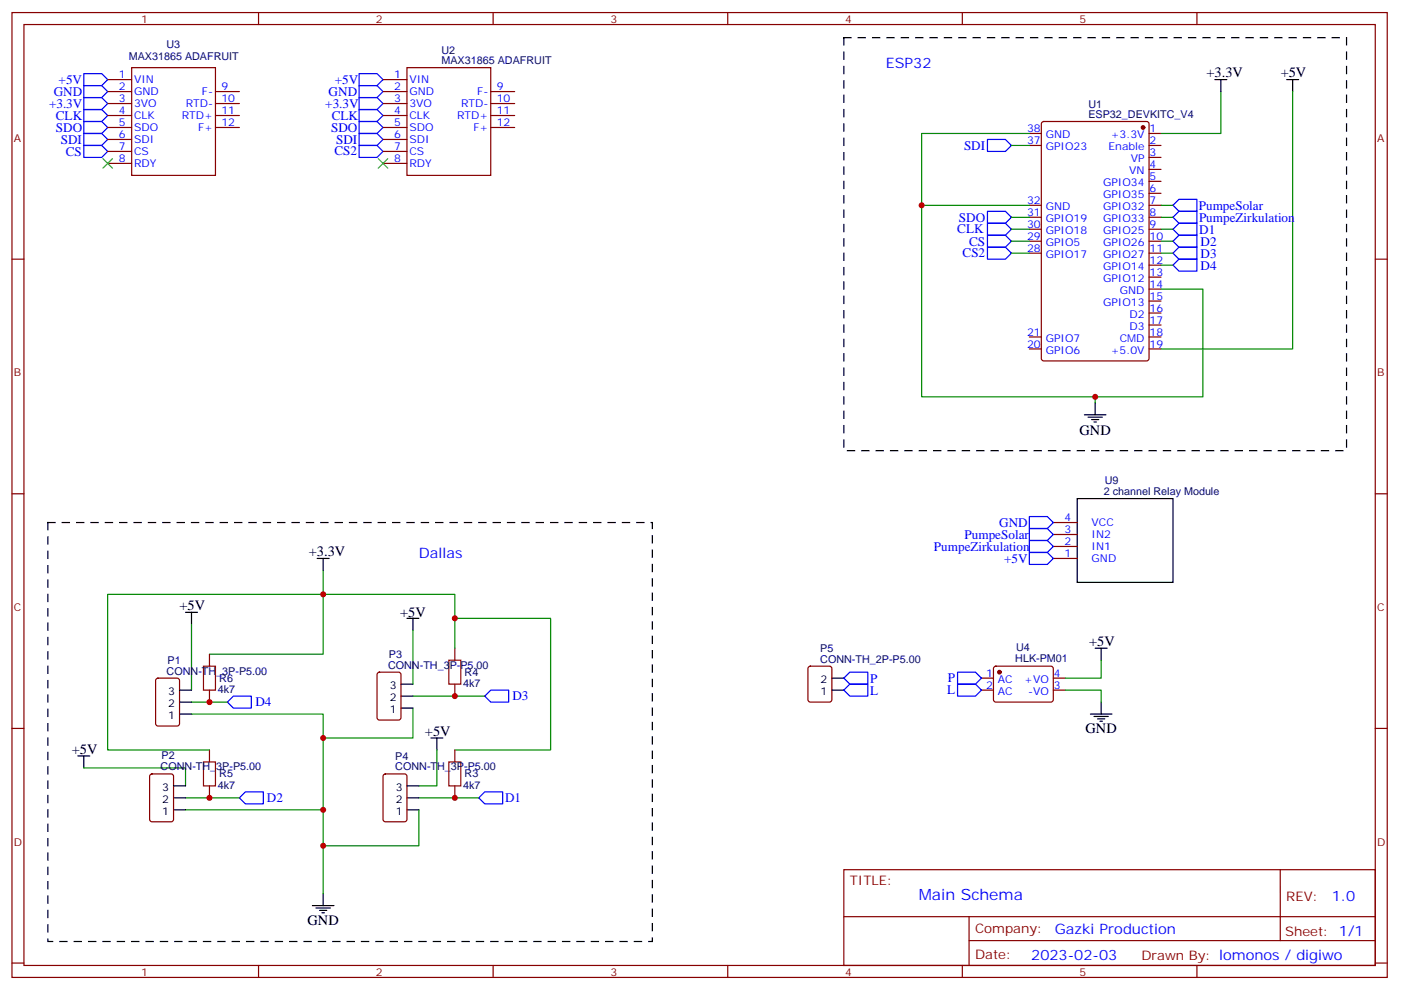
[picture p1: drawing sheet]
<svg xmlns="http://www.w3.org/2000/svg" width="413mm" height="292mm" viewBox="0 0 413 292" stroke-linecap="round" stroke-linejoin="round" font-family="sans-serif">
<g fill="none" stroke="#870000" stroke-width=".35">
<path d="M3.5 3.7h405.4v284.3h-405.4zM7.1 7.2h398.2v277.3h-398.2zM38.8 19.9h24.7v31.8h-24.7zM76.2 3.7v3.5M119.9 19.9h24.7v31.8h-24.7zM145.3 3.7v3.5M214.5 3.7v3.5M283.6 3.7v3.5M352.8 3.7v3.5M31.7 23.5h7.1M31.7 27h7.1M31.7 30.5h7.1"/>
<path d="M31.7 34h7.1M31.7 37.6h7.1M63.5 27h7.1M63.5 30.5h7.1M63.5 34h7.1M63.5 37.6h7.1M112.9 23.5h7M112.9 27h7M112.9 30.5h7M112.9 34h7M112.9 37.6h7M144.6 27h7.1"/>
<path d="M144.6 30.5h7.1M144.6 34h7.1M144.6 37.6h7.1M303.4 39.3h3.5M307.2 36l.4-.2h30.4l.6 .4 .1 69.5-.5 .6-30.6 .1-.6-.5-.1-69.4zM338.7 39.3h3.5M31.7 41.1h7.1M31.7 44.6h7.1M31.7 48.2h7.1M112.9 41.1h7M112.9 44.6h7M112.9 48.2h7"/>
<path d="M303.4 42.9h3.5M338.7 42.9h3.5M338.7 57h3.5M338.7 53.4h3.5M338.7 49.9h3.5M338.7 46.4h3.5M3.5 76.4h3.6M303.4 60.5h3.5M303.4 64h3.5M303.4 67.6h3.5M303.4 71.1h3.5M303.4 74.6h3.5"/>
<path d="M338.7 60.5h3.5M338.7 64h3.5M338.7 67.6h3.5M338.7 71.1h3.5M338.7 74.6h3.5M338.7 78.1h3.5M405.3 76.4h3.6M303.4 99.3h3.5M338.7 99.3h3.5M338.7 95.8h3.5M338.7 92.3h3.5M338.7 88.7h3.5"/>
<path d="M338.7 85.2h3.5M338.7 81.7h3.5M303.4 102.8h3.5M338.7 102.8h3.5M3.5 145.5h3.6M310.4 157.5h7.1M310.4 154h7.1M405.3 145.5h3.6M310.4 164.6h7.1M310.4 161h7.1M61.7 192.8v3.5M111.4 198.3l.4-.2h5.7l.6 .4 .1 13-.5 .6-5.9 .1-.6-.5-.1-12.9z"/>
<path d="M134.1 191v3.6M238.4 196.5l.4-.2h5.7l.6 .5 .1 9.4-.5 .6-5.9 .1-.6-.5-.1-9.4zM289.3 199.8h3.5M293 196.5l.5-.2 16.5 .1 .4 .6v9.5l-.7 .4-16.5-.1-.4-.6v-9.2zM310.4 199.8h3.6M3.5 214.7h3.6M46.1 200.1l.5-.3h5.6l.7 .5v13l-.4 .6-5.9 .1-.7-.5v-12.9zM61.7 203.4v3.5M134.1 201.6v3.5M289.3 203.4h3.5M310.4 203.4h3.6M405.3 214.7h3.6"/>
<path d="M44.3 228.3l.5-.2h5.6l.7 .4 .1 13-.5 .6-5.9 .1-.6-.5-.1-12.9zM61.7 221v3.5M61.7 231.6v3.5M113.1 228.3l.5-.2h5.6l.7 .4v13l-.4 .6-5.9 .1-.7-.5v-12.9zM134.1 221v3.5M134.1 231.6v3.5M248.7 256.3h156.6v28.2h-156.6zM377.3 256.3v20.9M248.7 270.1h156.5M285.6 277.2h119.6M285.6 270.1v14.2M3.5 283.8h3.6"/>
<path d="M76.2 284.5v3.5M145.3 284.5v3.5M214.5 284.5v3.5M283.6 284.5v3.5M352.8 284.5v3.5M405.3 283.8h3.6"/>
</g>
<g fill="#870000" stroke="#870000" stroke-width=".35">
<circle cx="336.9" cy="37.6" r=".53"/>
<circle cx="294.6" cy="198.1" r=".53"/>
</g>
<g fill="none" stroke="#00f" stroke-width=".35">
<path d="M24.7 32.3h5.3l1.7 1.7-1.7 1.8h-5.3zM24.7 35.8h5.3l1.7 1.8-1.7 1.7h-5.3zM24.7 39.3h5.3l1.7 1.8-1.7 1.8h-5.3zM24.7 21.7h5.3l1.7 1.8-1.7 1.7h-5.3zM24.7 28.8h5.3l1.7 1.7-1.7 1.8h-5.3zM24.7 25.2h5.3l1.7 1.8-1.7 1.8h-5.3zM105.8 39.3h5.3l1.8 1.8-1.8 1.8h-5.3zM105.8 35.8h5.3l1.8 1.8-1.8 1.7h-5.3zM105.8 32.3h5.3l1.8 1.7-1.8 1.8h-5.3zM105.8 21.7h5.3l1.8 1.8-1.8 1.7h-5.3zM105.8 28.8h5.3l1.8 1.7-1.8 1.8h-5.3zM105.8 25.2h5.3l1.8 1.8-1.8 1.8h-5.3z"/>
<path d="M24.7 42.9h5.3l1.7 1.7-1.7 1.8h-5.3zM105.8 42.9h5.3l1.8 1.7-1.8 1.8h-5.3zM291 41.1h5.3l1.8 1.8-1.8 1.7h-5.3zM291 65.8h5.3l1.8 1.8-1.8 1.7h-5.3zM291 62.3h5.3l1.8 1.7-1.8 1.8h-5.3zM291 69.3h5.3l1.8 1.8-1.8 1.7h-5.3zM291 72.8h5.3l1.8 1.8-1.8 1.8h-5.3zM345.7 67.6l1.8-1.8h5.3v3.5h-5.3zM345.7 71.1l1.8-1.8h5.3v3.5h-5.3zM345.7 74.6l1.8-1.8h5.3v3.6h-5.3zM345.7 78.1l1.8-1.7h5.3v3.5h-5.3zM345.7 60.5l1.8-1.8h5.3v3.6h-5.3z"/>
<path d="M345.7 64l1.8-1.7h5.3v3.5h-5.3zM303.4 159.3h5.3l1.7 1.7-1.7 1.8h-5.3zM303.4 155.8h5.3l1.7 1.7-1.7 1.8h-5.3zM303.4 152.2h5.3l1.7 1.8-1.7 1.8h-5.3zM303.4 162.8h5.3l1.7 1.8-1.7 1.7h-5.3zM248.7 199.8l1.8-1.7h5.3v3.5h-5.3zM282.2 198.1h5.3l1.8 1.7-1.8 1.8h-5.3zM67 206.9l1.8-1.8h5.3v3.6h-5.3zM142.9 205.1l1.7-1.7h5.3v3.5h-5.3zM248.7 203.4l1.8-1.8h5.3v3.5h-5.3zM282.2 201.6h5.3l1.8 1.8-1.8 1.7h-5.3zM70.6 235.1l1.7-1.7h5.3v3.5h-5.3z"/>
<path d="M141.1 235.1l1.8-1.7h5.3v3.5h-5.3z"/>
</g>
<g fill="none" stroke="#008700" stroke-width=".35">
<path d="M303.4 39.3h-31.8v77.6h51.2v1.8M359.8 27v12.3h-17.6M381 27v75.8h-38.8M298.1 42.9h5.3M271.6 60.5h31.8M298.1 67.6h5.3M298.1 64h5.3M298.1 71.1h5.3M298.1 74.6h5.3M342.2 67.6h3.5M342.2 64h3.5M342.2 71.1h3.5"/>
<path d="M342.2 74.6h3.5M342.2 60.5h3.5M342.2 78.1h3.5M342.2 85.2h12.3v31.7h-31.7M95.2 168.1v24.7h-33.5M56.4 184v19.4M121.7 185.7v15.9M134.1 182.2h28.2v38.8h-28.2M134.1 191v-15.8h-102.4v45.8h30M324.6 194.6v5.2h-10.6M56.4 210.4h38.8v52.9M56.4 206.9h10.6"/>
<path d="M121.7 208.7v8.8h-26.5M121.7 205.1h21.2M314 203.4h10.6v3.5M24.7 226.3h30v5.3M54.7 235.1h15.9M54.7 238.7h40.5M123.5 238.7v10.5h-28.3M123.5 235.1h17.6M128.8 221v10.6h-5.3"/>
</g>
<path d="M60 196.3h3.5v7.1h-3.5zM132.3 194.6h3.5v7h-3.5zM60 224.5h3.5v7.1h-3.5zM132.3 224.5h3.5v7.1h-3.5z" fill="none" stroke="#a10000" stroke-width=".35"/>
<g fill="none" stroke="#000" stroke-width=".35">
<path d="M358.1 23.5h3.5M359.8 23.5v3.5M379.2 23.5h3.6M381 23.5v3.5M322.8 118.7v3.5M319.6 122.2h6.4M320.7 122.9h4.2M321.7 123.6h2.1M322.4 124.4h.7M317.5 146.9h28.2v24.7h-28.2zM93.5 164.6h3.5M95.2 164.6v3.5"/>
<path d="M54.7 180.4h3.5M56.4 180.4v3.6M119.9 182.2h3.6M121.7 182.2v3.5M245.2 199.8h3.5M322.8 191h3.5M324.6 191v3.6M52.9 206.9h3.5M52.9 210.4h3.5M52.9 203.4h3.5M118.2 205.1h3.5M118.2 208.7h3.5"/>
<path d="M118.2 201.6h3.5M127 217.5h3.5M128.8 217.5v3.5M245.2 203.4h3.5M321.4 210.4h6.3M322.4 211.1h4.3M323.5 211.8h2.1M324.2 212.5h.7M324.6 206.9v3.5M22.9 222.8h3.6M24.7 222.8v3.5M51.2 235.1h3.5"/>
<path d="M51.2 238.7h3.5M51.2 231.6h3.5M119.9 235.1h3.6M119.9 238.7h3.6M119.9 231.6h3.6M92.1 266.9h6.3M93.1 267.6h4.3M94.2 268.3h2.1M94.9 269h.7M95.2 263.3v3.6"/>
</g>
<path d="M248.7 11.1h148.2v121.7h-148.2zM14.1 154h178.2v123.5h-178.2z" fill="none" stroke="#000" stroke-width=".35" stroke-dasharray="2.1 2.1"/>
<path d="M30.3 46.7l2.9 2.9M33.2 46.7l-2.9 2.9M111.5 46.7l2.8 2.9M114.3 46.7l-2.8 2.9" fill="none" stroke="#3c3" stroke-width=".35"/>
<g fill="#c00">
<circle cx="134.1" cy="235.1" r=".88"/>
<circle cx="134.1" cy="205.1" r=".88"/>
<circle cx="61.7" cy="235.1" r=".88"/>
<circle cx="95.3" cy="238.7" r=".88"/>
<circle cx="95.3" cy="217.5" r=".88"/>
<circle cx="95.3" cy="249.2" r=".88"/>
<circle cx="271.6" cy="60.5" r=".88"/>
<circle cx="322.8" cy="116.9" r=".88"/>
<circle cx="95.3" cy="175.2" r=".88"/>
<circle cx="134.1" cy="182.2" r=".88"/>
<circle cx="61.7" cy="206.9" r=".88"/>
</g>
<text font-size="4.6" fill="#00f" x="270.8" y="265.3">Main Schema</text>
<g font-size="4.2" fill="#00f">
<text x="261.1" y="19.9">ESP32</text>
<text x="123.5" y="164.6">Dallas</text>
<text x="392.5" y="265.6">1.0</text>
<text x="310.9" y="275.1">Gazki Production</text>
<text x="304" y="282.9">2023-02-03</text>
</g>
<g font-size="4.2">
<text x="355.6" y="22.8">+3.3V</text>
<text x="377.5" y="22.8">+5V</text>
<text x="318.2" y="128.3">GND</text>
<text x="91" y="163.9">+3.3V</text>
<text x="52.9" y="179.7">+5V</text>
<text x="117.9" y="181.9">+5V</text>
<text x="321" y="190.3">+5V</text>
<text x="125.2" y="216.8">+5V</text>
<text x="320" y="216.1">GND</text>
<text x="21.2" y="222.1">+5V</text>
<text x="90.7" y="272.5">GND</text>
</g>
<g font-size="3.9" fill="#00f">
<text x="15.8" y="28.2">GND</text>
<text x="17.3" y="24.7">+5V</text>
<text x="96.9" y="28.3">GND</text>
<text x="98.7" y="24.7">+5V</text>
<text x="14.4" y="31.8">+3.3V</text>
<text x="16.5" y="35.3">CLK</text>
<text x="95.9" y="31.7">+3.3V</text>
<text x="97.8" y="35.2">CLK</text>
<text x="16.5" y="38.8">SDO</text>
<text x="97.6" y="38.8">SDO</text>
<text x="17.9" y="42.4">SDI</text>
<text x="19.4" y="45.9">CS</text>
<text x="98.6" y="45.8">CS2</text>
<text x="99.1" y="42.3">SDI</text>
<text x="284.1" y="44.1">SDI</text>
<text x="282.6" y="65.3">SDO</text>
<text x="353.3" y="61.8">PumpeSolar</text>
<text x="353.4" y="65.3">PumpeZirkulation</text>
<text x="282.1" y="68.7">CLK</text>
<text x="353.5" y="68.8">D1</text>
<text x="283.7" y="75.9">CS2</text>
<text x="285.6" y="72.4">CS</text>
<text x="353.9" y="72.4">D2</text>
<text x="353.9" y="76">D3</text>
<text x="353.9" y="79.5">D4</text>
<text x="294.5" y="155.2">GND</text>
<text x="284.3" y="158.9">PumpeSolar</text>
<text x="275.3" y="162.4">PumpeZirkulation</text>
<text x="296" y="165.8">+5V</text>
<text x="256.5" y="201.2">P</text>
<text x="279.4" y="201.1">P</text>
<text x="75.3" y="208">D4</text>
<text x="151" y="206.2">D3</text>
<text x="256.5" y="204.7">L</text>
<text x="279.1" y="204.6">L</text>
<text x="78.7" y="236.2">D2</text>
<text x="148.9" y="236.2">D1</text>
</g>
<g font-size="3.9" fill="#800">
<text x="250.5" y="260.9">TITLE:</text>
<text x="379.1" y="265.6">REV:</text>
<text x="287.4" y="275.1">Company:</text>
<text x="378.7" y="275.7">Sheet: 1/1</text>
<text x="287.4" y="282.8">Date:</text>
<text x="336.4" y="282.8">Drawn By: lomonos / digiwo</text>
</g>
<g font-size="3.2" fill="#800">
<text x="41.6" y="6.7">1</text>
<text x="110.8" y="6.7">2</text>
<text x="179.9" y="6.7">3</text>
<text x="249.1" y="6.7">4</text>
<text x="318.2" y="6.7">5</text>
<text x="4.1" y="41.8">A</text>
<text x="405.9" y="41.8">A</text>
<text x="4.1" y="110.9">B</text>
<text x="405.9" y="110.9">B</text>
<text x="4.1" y="180.1">C</text>
<text x="405.9" y="180.1">C</text>
<text x="4.1" y="249.2">D</text>
<text x="405.9" y="249.2">D</text>
<text x="41.6" y="287.5">1</text>
<text x="110.8" y="287.5">2</text>
<text x="179.9" y="287.5">3</text>
<text x="249.1" y="287.5">4</text>
<text x="318.2" y="287.5">5</text>
</g>
<g font-size="3.2" fill="#000080">
<text x="37.9" y="17.6">MAX31865 ADAFRUIT</text>
<text x="49.1" y="14.1">U3</text>
<text x="130.1" y="15.8">U2</text>
<text x="130.1" y="18.9">MAX31865 ADAFRUIT</text>
<text x="320.8" y="34.6">ESP32_DEVKITC_V4</text>
<text x="320.8" y="31.7">U1</text>
<text x="325.6" y="142.6">U9</text>
<text x="325.3" y="145.9">2 channel Relay Module</text>
<text x="299.5" y="191.9">U4</text>
<text x="49.4" y="195.6">P1</text>
<text x="114.4" y="197">CONN-TH_3P-P5.00</text>
<text x="114.6" y="193.8">P3</text>
<text x="241.8" y="195.3">CONN-TH_2P-P5.00</text>
<text x="241.8" y="192.1">P5</text>
<text x="299.2" y="195.2">HLK-PM01</text>
<text x="49.1" y="198.8">CONN-TH_3P-P5.00</text>
<text x="64.6" y="200.9">R6</text>
<text x="136.5" y="202.4">4k7</text>
<text x="136.9" y="199.1">R4</text>
<text x="64.2" y="204.2">4k7</text>
<text x="47.3" y="227">CONN-TH_3P-P5.00</text>
<text x="47.6" y="223.8">P2</text>
<text x="116.5" y="227">CONN-TH_3P-P5.00</text>
<text x="116.5" y="223.8">P4</text>
<text x="64.2" y="232.4">4k7</text>
<text x="64.6" y="229.1">R5</text>
<text x="136.5" y="232.4">4k7</text>
<text x="136.9" y="229.1">R3</text>
</g>
<g font-size="3.2" fill="#00f">
<text x="35" y="23.1">1</text>
<text x="116.2" y="23.1">1</text>
<text x="35" y="26.6">2</text>
<text x="39.5" y="24.5">VIN</text>
<text x="39.5" y="28">GND</text>
<text x="59.5" y="28">F-</text>
<text x="65.3" y="26.6">9</text>
<text x="116.2" y="26.6">2</text>
<text x="120.6" y="24.5">VIN</text>
<text x="120.6" y="28">GND</text>
<text x="140.7" y="28">F-</text>
<text x="146.4" y="26.6">9</text>
<text x="35" y="30.2">3</text>
<text x="35" y="33.7">4</text>
<text x="39.5" y="31.6">3VO</text>
<text x="39.5" y="35.1">CLK</text>
<text x="53.6" y="35.1">RTD+</text>
<text x="54.7" y="31.6">RTD-</text>
<text x="65.3" y="30.2">10</text>
<text x="65.3" y="33.7">11</text>
<text x="116.2" y="30.2">3</text>
<text x="116.2" y="33.7">4</text>
<text x="120.6" y="31.6">3VO</text>
<text x="120.6" y="35.1">CLK</text>
<text x="134.7" y="35.1">RTD+</text>
<text x="135.9" y="31.6">RTD-</text>
<text x="146.4" y="30.2">10</text>
<text x="146.4" y="33.7">11</text>
<text x="35" y="37.2">5</text>
<text x="35" y="40.7">6</text>
<text x="39.5" y="38.6">SDO</text>
<text x="58.4" y="38.6">F+</text>
<text x="65.3" y="37.2">12</text>
<text x="116.2" y="37.2">5</text>
<text x="116.2" y="40.7">6</text>
<text x="120.6" y="38.6">SDO</text>
<text x="139.5" y="38.6">F+</text>
<text x="146.4" y="37.2">12</text>
<text x="302.7" y="39">38</text>
<text x="308.2" y="40.7">GND</text>
<text x="327.4" y="40.7">+3.3V</text>
<text x="338.8" y="39">1</text>
<text x="35" y="44.3">7</text>
<text x="35" y="47.8">8</text>
<text x="39.5" y="42.2">SDI</text>
<text x="39.5" y="45.7">CS</text>
<text x="116.2" y="44.3">7</text>
<text x="116.2" y="47.8">8</text>
<text x="120.6" y="42.2">SDI</text>
<text x="120.6" y="45.7">CS</text>
<text x="302.7" y="42.5">37</text>
<text x="308.2" y="44.3">GPIO23</text>
<text x="326.7" y="44.3">Enable</text>
<text x="333.3" y="47.8">VP</text>
<text x="338.8" y="46">3</text>
<text x="338.8" y="42.5">2</text>
<text x="39.5" y="49.2">RDY</text>
<text x="120.6" y="49.2">RDY</text>
<text x="332.8" y="51.3">VN</text>
<text x="338.8" y="53.1">5</text>
<text x="338.8" y="49.6">4</text>
<text x="325.1" y="58.4">GPIO35</text>
<text x="325.1" y="54.9">GPIO34</text>
<text x="338.8" y="56.6">6</text>
<text x="302.7" y="60.1">32</text>
<text x="302.7" y="63.7">31</text>
<text x="308.2" y="61.9">GND</text>
<text x="308.2" y="65.4">GPIO19</text>
<text x="325.1" y="65.4">GPIO33</text>
<text x="325.1" y="61.9">GPIO32</text>
<text x="338.8" y="63.7">8</text>
<text x="338.8" y="60.1">7</text>
<text x="302.7" y="67.2">30</text>
<text x="302.7" y="70.7">29</text>
<text x="308.2" y="69">GPIO18</text>
<text x="325.1" y="69">GPIO25</text>
<text x="338.8" y="70.7">10</text>
<text x="338.8" y="67.2">9</text>
<text x="302.7" y="74.3">28</text>
<text x="308.2" y="72.5">GPIO5</text>
<text x="308.2" y="76">GPIO17</text>
<text x="325.1" y="76">GPIO27</text>
<text x="325.1" y="72.5">GPIO26</text>
<text x="338.8" y="77.8">12</text>
<text x="338.8" y="74.3">11</text>
<text x="325.1" y="83.1">GPIO12</text>
<text x="325.1" y="79.6">GPIO14</text>
<text x="338.8" y="81.3">13</text>
<text x="330.1" y="86.6">GND</text>
<text x="338.8" y="88.4">15</text>
<text x="338.8" y="84.8">14</text>
<text x="325.1" y="90.1">GPIO13</text>
<text x="332.9" y="93.7">D2</text>
<text x="338.8" y="95.4">17</text>
<text x="338.8" y="91.9">16</text>
<text x="302.7" y="99">21</text>
<text x="308.2" y="100.7">GPIO7</text>
<text x="330" y="100.7">CMD</text>
<text x="332.9" y="97.2">D3</text>
<text x="338.8" y="99">18</text>
<text x="302.7" y="102.5">20</text>
<text x="308.2" y="104.2">GPIO6</text>
<text x="327.4" y="104.2">+5.0V</text>
<text x="338.8" y="102.5">19</text>
<text x="313.7" y="153.6">4</text>
<text x="321.7" y="155">VCC</text>
<text x="313.7" y="160.7">2</text>
<text x="313.7" y="157.2">3</text>
<text x="321.7" y="158.6">IN2</text>
<text x="313.7" y="164.2">1</text>
<text x="321.7" y="165.6">GND</text>
<text x="321.7" y="162.1">IN1</text>
<text x="290.6" y="199.5">1</text>
<text x="290.6" y="203">2</text>
<text x="294.1" y="201.3">AC</text>
<text x="301.9" y="201.3">+VO</text>
<text x="310.6" y="203">3</text>
<text x="310.6" y="199.5">4</text>
<text x="294.1" y="204.8">AC</text>
<text x="303" y="204.8">-VO</text>
</g>
<g font-size="3.2">
<text x="114.9" y="203">3</text>
<text x="241.9" y="201.3">2</text>
<text x="49.6" y="208.3">2</text>
<text x="49.6" y="204.8">3</text>
<text x="114.9" y="206.6">2</text>
<text x="241.9" y="204.8">1</text>
<text x="49.6" y="211.8">1</text>
<text x="114.9" y="210.1">1</text>
<text x="47.8" y="233">3</text>
<text x="116.6" y="233">3</text>
<text x="47.8" y="236.5">2</text>
<text x="116.6" y="236.5">2</text>
<text x="47.8" y="240.1">1</text>
<text x="116.6" y="240.1">1</text>
</g>
</svg>
